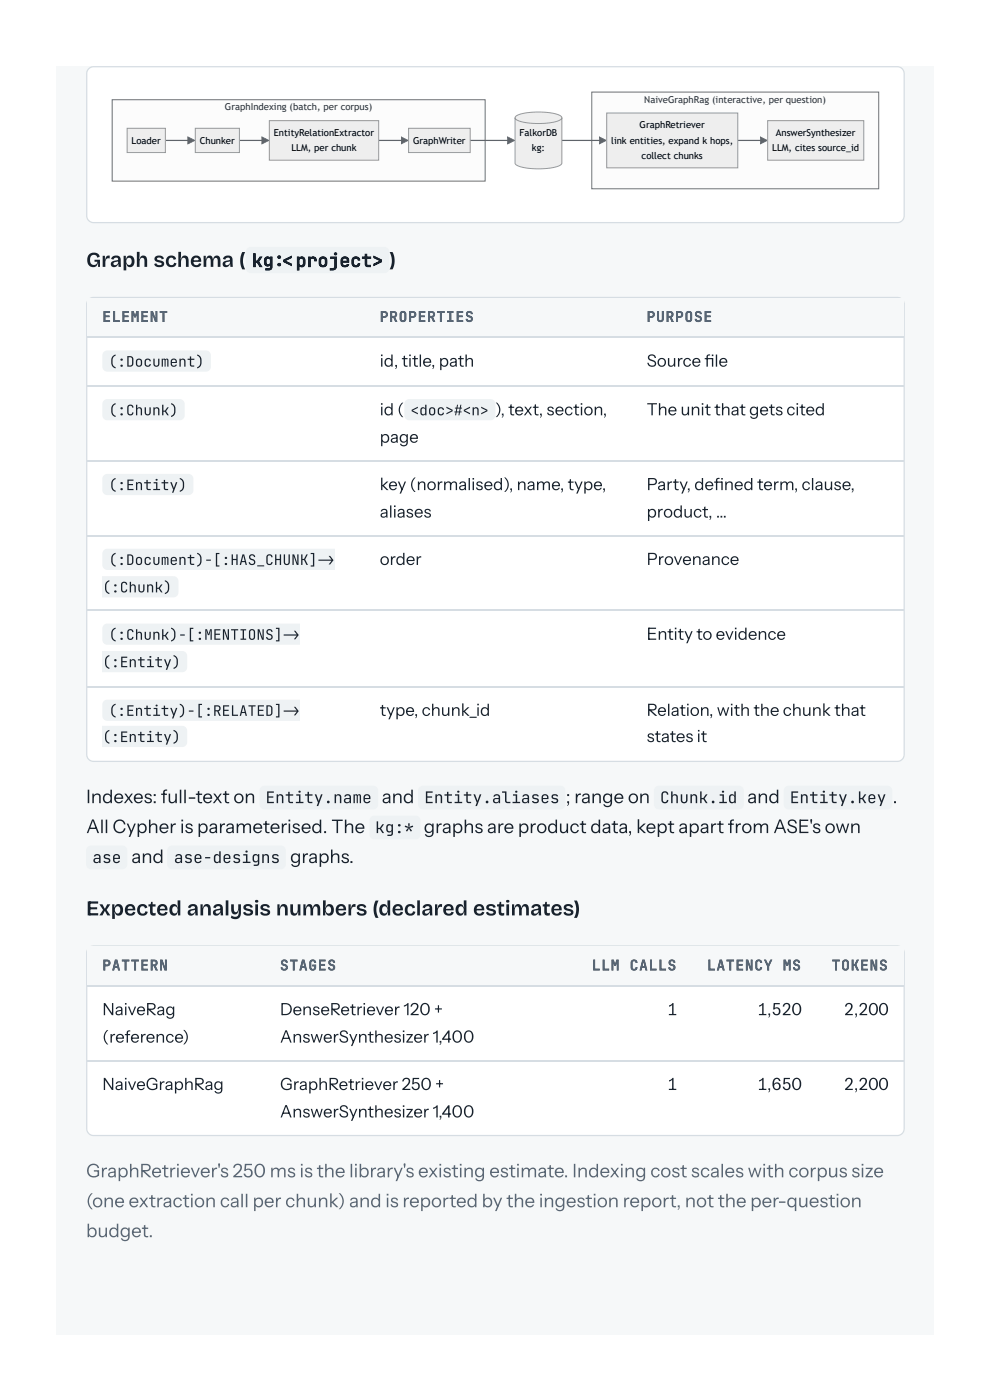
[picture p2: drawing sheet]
<svg xmlns="http://www.w3.org/2000/svg" width="210mm" height="297mm" viewBox="0 0 210 297" stroke-linecap="round" stroke-linejoin="round" font-family="sans-serif">
<path d="M11.9 14h186v269.1h-186z" fill="#f6f8f9"/>
<path d="M18.8 14.6l.5-.3 .5-.1h170.4a1.46 1.46 0 0 1 1.5 1.4v30.2a1.46 1.46 0 0 1-1.5 1.4h-170.4a1.46 1.46 0 0 1-1.4-1.4v-30.2l.1-.5z" fill="#fff"/>
<path d="M18.8 14.6l.5-.3 .5-.1h170.4a1.46 1.46 0 0 1 1.5 1.4v30.2a1.46 1.46 0 0 1-1.5 1.4h-170.4a1.46 1.46 0 0 1-1.4-1.4v-30.2l.1-.5z" fill="none" stroke="#d6dde3" stroke-width=".26"/>
<path d="M125.5 19.5h60.8v20.5h-60.8z" fill="#fcfcfc"/>
<path d="M125.5 19.5h60.8v20.5h-60.8z" fill="none" stroke="#707070" stroke-width=".21"/>
<path d="M23.8 21.2h79.1v17.2h-79.1z" fill="#fcfcfc"/>
<path d="M23.8 21.2h79.1v17.2h-79.1z" fill="none" stroke="#707070" stroke-width=".21"/>
<path d="M35.1 29.8h5.6" fill="none" stroke="#666" stroke-width=".25"/>
<g fill="#666">
<path d="M39.8 29l1.5 .8-1.5 .8z"/>
<path d="M40 29l.1 .1v.1h-.2zM40.1 29.1l.2 .1-.1 .1-.1-.1zM40.3 29.2h.1l-.1 .2-.1-.1zM40.4 29.2l.1 .1v.1h-.2zM40.5 29.3l.2 .1-.1 .1-.1-.1zM40.7 29.4h.1l-.1 .2-.1-.1zM40.8 29.4l.1 .1v.1h-.2zM40.9 29.5l.2 .1-.1 .1-.1-.1zM41.1 29.6h.1l-.1 .2-.1-.1zM41.2 29.6l.1 .1v.1h-.2zM41.2 29.8h.2l-.1 .1zM41.1 29.8h.1l.1 .1-.2 .1zM40.9 29.9l.2-.1v.2l-.1 .1zM40.8 30l.1-.1 .1 .2h-.1zM40.6 30.1l.2-.1 .1 .1-.2 .1zM40.5 30.1h.1l.1 .1-.1 .1zM40.4 30.2l.1-.1 .1 .2h-.2zM40.2 30.3l.2-.1v.1l-.1 .1zM40.1 30.3h.1l.1 .1-.1 .1zM40 30.4l.1-.1 .1 .2h-.2zM39.8 30.5l.2-.1v.1l-.1 .1zM39.8 30.5l.1 .1zM39.8 30.3l.1 .2zM39.8 30.2l.1 .1zM39.8 30l.1 .2zM39.8 29.8l.1 .2zM39.8 29.7l.1 .1zM39.8 29.5l.1 .2zM39.8 29.4l.1 .1zM39.8 29.2l.1 .2zM39.8 29.1l.1 .1zM39.8 29h.2l-.1 .2z"/>
</g>
<path d="M50.8 29.8h5.6" fill="none" stroke="#666" stroke-width=".25"/>
<g fill="#666">
<path d="M55.5 29l1.5 .8-1.5 .8z"/>
<path d="M55.7 29l.1 .1v.1h-.2zM55.8 29.1l.2 .1-.1 .1-.1-.1zM56 29.2h.1l-.1 .2-.1-.1zM56.1 29.2l.1 .1v.1h-.2zM56.2 29.3l.2 .1-.1 .1-.1-.1zM56.4 29.4h.1l-.1 .2-.1-.1zM56.5 29.4l.1 .1v.1h-.2zM56.6 29.5l.2 .1-.1 .1-.1-.1zM56.8 29.6h.1l-.1 .2-.1-.1zM56.9 29.6l.1 .1v.1h-.2zM56.9 29.8h.2l-.1 .1zM56.8 29.8h.1l.1 .1-.2 .1zM56.6 29.9l.2-.1v.2l-.1 .1zM56.5 30l.1-.1 .1 .2h-.1zM56.3 30.1l.2-.1 .1 .1-.2 .1zM56.2 30.1h.1l.1 .1-.1 .1zM56.1 30.2l.1-.1 .1 .2h-.2zM55.9 30.3l.2-.1v.1l-.1 .1zM55.8 30.3h.1l.1 .1-.1 .1zM55.7 30.4l.1-.1 .1 .2h-.2zM55.5 30.5l.2-.1v.1l-.1 .1zM55.5 30.5l.1 .1zM55.5 30.3l.1 .2zM55.5 30.2l.1 .1zM55.5 30l.1 .2zM55.5 29.8l.1 .2zM55.5 29.7l.1 .1zM55.5 29.5l.1 .2zM55.5 29.4l.1 .1zM55.5 29.2l.1 .2zM55.5 29.1l.1 .1zM55.5 29h.2l-.1 .2z"/>
</g>
<path d="M80.3 29.8h5.7" fill="none" stroke="#666" stroke-width=".25"/>
<g fill="#666">
<path d="M85 29l1.6 .8-1.6 .8z"/>
<path d="M85.2 29l.1 .1v.1h-.2zM85.3 29.1l.2 .1-.1 .1-.1-.1zM85.5 29.2h.1v.2l-.2-.1zM85.6 29.2l.2 .1-.1 .1h-.1zM85.8 29.3l.1 .1-.1 .1-.1-.1zM85.9 29.4h.1v.2l-.2-.1zM86 29.4l.2 .1-.1 .1h-.1zM86.2 29.5l.1 .1-.1 .1-.1-.1zM86.3 29.6h.1v.2l-.2-.1zM86.4 29.6l.2 .1-.1 .1h-.1zM86.4 29.8h.2l-.1 .1zM86.3 29.8h.1l.1 .1-.2 .1zM86.1 29.9l.2-.1v.2l-.1 .1zM86 30l.1-.1 .1 .2h-.1zM85.9 30.1l.1-.1 .1 .1-.2 .1zM85.7 30.1h.2v.1l-.1 .1zM85.6 30.2l.1-.1 .1 .2h-.1zM85.5 30.3l.1-.1 .1 .1-.2 .1zM85.3 30.3h.2v.1l-.1 .1zM85.2 30.4l.1-.1 .1 .2h-.1zM85.1 30.5l.1-.1 .1 .1-.2 .1zM85 30.5l.1 .1zM85 30.3l.1 .2zM85 30.2l.1 .1zM85 30l.1 .2zM85 29.8l.1 .2zM85 29.7l.1 .1zM85 29.5l.1 .2zM85 29.4l.1 .1zM85 29.2l.1 .2zM85 29.1l.1 .1zM85 29h.2l-.1 .2z"/>
</g>
<path d="M156.4 29.8h5.7" fill="none" stroke="#666" stroke-width=".25"/>
<g fill="#666">
<path d="M161.2 29l1.5 .8-1.5 .8z"/>
<path d="M161.3 29l.2 .1-.1 .1h-.1zM161.5 29.1l.1 .1-.1 .1-.1-.1zM161.6 29.2h.2l-.1 .2-.2-.1zM161.8 29.2l.1 .1-.1 .1h-.1zM161.9 29.3l.1 .1v.1l-.2-.1zM162 29.4h.2l-.1 .2-.1-.1zM162.2 29.4l.1 .1-.1 .1h-.1zM162.3 29.5l.1 .1v.1l-.2-.1zM162.4 29.6h.2l-.1 .2-.1-.1zM162.6 29.6l.1 .1-.1 .1h-.1zM162.5 29.8h.2l-.1 .1zM162.4 29.8h.1l.1 .1-.1 .1zM162.3 29.9l.1-.1 .1 .2-.2 .1zM162.1 30l.2-.1v.2h-.1zM162 30.1l.1-.1 .1 .1-.1 .1zM161.9 30.1h.1l.1 .1-.2 .1zM161.7 30.2l.2-.1v.2h-.1zM161.6 30.3l.1-.1 .1 .1-.1 .1zM161.5 30.3h.1l.1 .1-.2 .1zM161.3 30.4l.2-.1v.2h-.1zM161.2 30.5l.1-.1 .1 .1-.1 .1zM161.1 30.5l.2 .1zM161.1 30.3l.1 .2zM161.1 30.2l.1 .1zM161.1 30l.1 .2zM161.1 29.8l.1 .2zM161.1 29.7l.1 .1zM161.1 29.5l.1 .2zM161.1 29.4l.1 .1zM161.1 29.2l.1 .2zM161.1 29.1l.1 .1zM161.1 29h.2v.2z"/>
</g>
<path d="M99.7 29.8h8.8" fill="none" stroke="#666" stroke-width=".25"/>
<g fill="#666">
<path d="M107.6 29l1.5 .8-1.5 .8z"/>
<path d="M107.8 29l.1 .1-.1 .1h-.1zM107.9 29.1l.2 .1-.1 .1-.2-.1zM108.1 29.2h.1l-.1 .2-.1-.1zM108.2 29.2l.1 .1v.1h-.2zM108.3 29.3l.2 .1-.1 .1-.1-.1zM108.5 29.4h.1l-.1 .2-.1-.1zM108.6 29.4l.1 .1v.1h-.2zM108.7 29.5l.2 .1-.1 .1-.1-.1zM108.9 29.6h.1l-.1 .2-.1-.1zM109 29.6l.1 .1v.1h-.2zM109 29.8h.2l-.1 .1zM108.9 29.8h.1l.1 .1-.2 .1zM108.7 29.9l.2-.1v.2l-.1 .1zM108.6 30l.1-.1 .1 .2h-.2zM108.4 30.1l.2-.1v.1l-.1 .1zM108.3 30.1h.1l.1 .1-.1 .1zM108.2 30.2l.1-.1 .1 .2h-.2zM108 30.3l.2-.1v.1l-.1 .1zM107.9 30.3h.1l.1 .1-.1 .1zM107.8 30.4l.1-.1 .1 .2h-.2zM107.6 30.5l.2-.1v.1l-.1 .1zM107.6 30.5l.1 .1zM107.6 30.3l.1 .2zM107.6 30.2l.1 .1zM107.6 30l.1 .2zM107.6 29.8l.1 .2zM107.6 29.7l.1 .1zM107.6 29.5l.1 .2zM107.6 29.4l.1 .1zM107.6 29.2l.1 .2zM107.6 29.1l.1 .1zM107.6 29h.2l-.1 .2z"/>
</g>
<path d="M119.1 29.8h8.9" fill="none" stroke="#666" stroke-width=".25"/>
<g fill="#666">
<path d="M127 29l1.6 .8-1.6 .8z"/>
<path d="M127.2 29l.2 .1-.1 .1h-.2zM127.4 29.1l.1 .1-.1 .1-.1-.1zM127.5 29.2h.1v.2l-.2-.1zM127.6 29.2l.2 .1-.1 .1h-.1zM127.8 29.3l.1 .1-.1 .1-.1-.1zM127.9 29.4h.1v.2l-.2-.1zM128 29.4l.2 .1-.1 .1h-.1zM128.2 29.5l.1 .1-.1 .1-.1-.1zM128.3 29.6h.1v.2l-.2-.1zM128.4 29.6l.2 .1-.1 .1h-.1zM128.4 29.8h.2l-.1 .1zM128.3 29.8h.1l.1 .1-.1 .1zM128.1 29.9l.2-.1 .1 .2-.2 .1zM128 30l.1-.1 .1 .2h-.1zM127.9 30.1l.1-.1 .1 .1-.2 .1zM127.7 30.1h.2v.1l-.1 .1zM127.6 30.2l.1-.1 .1 .2h-.1zM127.5 30.3l.1-.1 .1 .1-.2 .1zM127.3 30.3h.2v.1l-.1 .1zM127.2 30.4l.1-.1 .1 .2h-.1zM127.1 30.5l.1-.1 .1 .1-.2 .1zM127 30.5l.1 .1zM127 30.3l.1 .2zM127 30.2l.1 .1zM127 30l.1 .2zM127 29.8l.1 .2zM127 29.7l.1 .1zM127 29.5l.1 .2zM127 29.4l.1 .1zM127 29.2l.1 .2zM127 29.1l.1 .1zM127 29h.2l-.1 .2z"/>
</g>
<path d="M162.8 25.6h20.3v8.4h-20.3z" fill="#eee"/>
<path d="M162.8 25.6h20.3v8.4h-20.3z" fill="none" stroke="#999" stroke-width=".21"/>
<path d="M128.6 24h27.8v11.6h-27.8z" fill="#eee"/>
<path d="M128.6 24h27.8v11.6h-27.8z" fill="none" stroke="#999" stroke-width=".21"/>
<path d="M86.6 27.2h13.1v5.2h-13.1z" fill="#eee"/>
<path d="M86.6 27.2h13.1v5.2h-13.1z" fill="none" stroke="#999" stroke-width=".21"/>
<path d="M57.1 25.6h23.2v8.4h-23.2z" fill="#eee"/>
<path d="M57.1 25.6h23.2v8.4h-23.2z" fill="none" stroke="#999" stroke-width=".21"/>
<path d="M41.4 27.2h9.4v5.2h-9.4z" fill="#eee"/>
<path d="M41.4 27.2h9.4v5.2h-9.4z" fill="none" stroke="#999" stroke-width=".21"/>
<path d="M27 27.2h8.1v5.2h-8.1z" fill="#eee"/>
<path d="M27 27.2h8.1v5.2h-8.1z" fill="none" stroke="#999" stroke-width=".21"/>
<path d="M109.3 24.7a9.9 9.9 0 0 1 5.8-.9 6 6 0 0 1 4 1.1 1.39 1.39 0 0 1-1.4 .9 15 15 0 0 1-8.1-.3l-.4-.5h9.9v9.7a6.3 6.3 0 0 1-4.3 1.1 9.6 9.6 0 0 1-5.5-1z" fill="#eee"/>
<path d="M109.2 25v.1a6.3 6.3 0 0 0 4.3 1.1 9.6 9.6 0 0 0 5.5-1 .85 .85 0 0 0-.9-1 15 15 0 0 0-8.5 .3l-.4 .5v9.7a6.3 6.3 0 0 0 4.3 1.1 9.6 9.6 0 0 0 5.5-1l.1-9.8" fill="none" stroke="#999" stroke-width=".21"/>
<path d="M52.4 52.7l.8-.3h28.3a1.06 1.06 0 0 1 1 1v3.5a1.06 1.06 0 0 1-1 1h-28.3a1.06 1.06 0 0 1-1.1-1v-3.5z" fill="#eef2f4"/>
<path d="M18.8 63.5l.5-.3 .5-.1h170.4a1.46 1.46 0 0 1 1.5 1.5v95.5a1.46 1.46 0 0 1-1.5 1.4h-170.4a1.46 1.46 0 0 1-1.4-1.4v-95.5l.1-.6z" fill="#fff"/>
<path d="M18.8 63.5l.5-.3 .5-.1h170.4a1.46 1.46 0 0 1 1.5 1.5v95.5a1.46 1.46 0 0 1-1.5 1.4h-170.4a1.46 1.46 0 0 1-1.4-1.4v-95.5l.1-.6z" fill="none" stroke="#d6dde3" stroke-width=".26"/>
<g fill="#f6f8f9">
<path d="M18.5 63.2h58.8v8.5h-58.8z"/>
<path d="M77.3 63.2h56.6v8.5h-56.6z"/>
<path d="M133.9 63.2h57.7v8.5h-57.7z"/>
</g>
<path d="M18.5 71.6h173.1M18.5 81.9h173.1M18.5 97.8h173.1M18.5 113.6h173.1M18.5 129.5h173.1M18.5 145.7h173.1" fill="none" stroke="#d6dde3" stroke-width=".26"/>
<g fill="#eef2f4">
<path d="M22 74.7l.8-.4h20.9a1.06 1.06 0 0 1 1 1.1v2.4a1.06 1.06 0 0 1-1 1h-20.9a1.06 1.06 0 0 1-1.1-1v-2.6z"/>
<path d="M22 85l.8-.3h15.3a1.06 1.06 0 0 1 1.1 1v2.4a1.06 1.06 0 0 1-1.1 1.1h-15.3a1.06 1.06 0 0 1-1.1-1.1v-2.6z"/>
<path d="M86 85l.8-.3h17.2a1.06 1.06 0 0 1 1 1v2.4a1.06 1.06 0 0 1-1 1.1h-17.2a1.06 1.06 0 0 1-1.1-1.1v-2.6z"/>
<path d="M22 100.9l.8-.4h17.2a1.06 1.06 0 0 1 1 1.1v2.4a1.06 1.06 0 0 1-1 1h-17.2a1.06 1.06 0 0 1-1.1-1v-2.6z"/>
<path d="M22 116.7l.8-.3h48.2v4.5h-48.2a1.06 1.06 0 0 1-1.1-1v-2.6z"/>
<path d="M21.6 122.2h15.2a1.06 1.06 0 0 1 1 1.1v2.4a1.06 1.06 0 0 1-1 1h-15.2z"/>
<path d="M22 132.6l.8-.3h40.7v4.5h-40.7a1.06 1.06 0 0 1-1.1-1.1v-2.6z"/>
<path d="M21.6 138.1h17a1.06 1.06 0 0 1 1.1 1.1v2.4a1.06 1.06 0 0 1-1.1 1h-17z"/>
<path d="M22 148.7l.8-.3h40.7v4.5h-40.7a1.06 1.06 0 0 1-1.1-1v-2.6z"/>
<path d="M21.6 154h17a1.06 1.06 0 0 1 1.1 1v2.4a1.06 1.06 0 0 1-1.1 1.1h-17z"/>
<path d="M55.3 167l.8-.3h23a1.06 1.06 0 0 1 1.1 1v3a1.06 1.06 0 0 1-1.1 1h-23a1.06 1.06 0 0 1-1.1-1v-3z"/>
<path d="M88.9 167l.8-.3h29.1a1.06 1.06 0 0 1 1.1 1v3a1.06 1.06 0 0 1-1.1 1h-29.1a1.06 1.06 0 0 1-1.1-1v-3z"/>
<path d="M139 167l.7-.3h16.9a1.06 1.06 0 0 1 1.1 1v3a1.06 1.06 0 0 1-1.1 1h-16.9a1.06 1.06 0 0 1-1.1-1v-3z"/>
<path d="M166.5 167l.7-.3h20.9a1.06 1.06 0 0 1 1.1 1v3a1.06 1.06 0 0 1-1.1 1h-20.9a1.06 1.06 0 0 1-1-1v-3z"/>
<path d="M78.6 173.3l.8-.3h8.7a1.06 1.06 0 0 1 1.1 1.1v2.9a1.06 1.06 0 0 1-1.1 1.1h-8.7a1.06 1.06 0 0 1-1.1-1.1v-2.9z"/>
<path d="M18.6 179.7l.7-.3h6.6a1.06 1.06 0 0 1 1.1 1v3a1.06 1.06 0 0 1-1.1 1h-6.6a1.06 1.06 0 0 1-1-1v-3z"/>
<path d="M35.8 179.7l.7-.3h23a1.06 1.06 0 0 1 1.1 1v3a1.06 1.06 0 0 1-1.1 1h-23a1.06 1.06 0 0 1-1-1v-3z"/>
</g>
<path d="M18.8 201.1l.5-.3 .5-.1h170.4a1.46 1.46 0 0 1 1.5 1.4v37.3a1.46 1.46 0 0 1-1.5 1.5h-170.4a1.46 1.46 0 0 1-1.4-1.5v-37.3l.1-.5z" fill="#fff"/>
<path d="M18.8 201.1l.5-.3 .5-.1h170.4a1.46 1.46 0 0 1 1.5 1.4v37.3a1.46 1.46 0 0 1-1.5 1.5h-170.4a1.46 1.46 0 0 1-1.4-1.5v-37.3l.1-.5z" fill="none" stroke="#d6dde3" stroke-width=".26"/>
<g fill="#f6f8f9">
<path d="M18.5 200.8h37.6v8.2h-37.6z"/>
<path d="M56.1 200.8h66.1v8.2h-66.1z"/>
<path d="M122.2 200.8h24.6v8.2h-24.6z"/>
<path d="M146.8 200.8h26.2v8.2h-26.2z"/>
<path d="M173 200.8h18.6v8.2h-18.6z"/>
</g>
<path d="M18.5 209.2h173.1M18.5 225h173.1" fill="none" stroke="#d6dde3" stroke-width=".26"/>
<g font-size="4.5" fill="#18222d">
<text x="18.3" y="56.6">Graph schema (</text>
<text x="82.6" y="56.6">)</text>
<text x="18.3" y="194.2">Expected analysis numbers (declared estimates)</text>
</g>
<g font-size="4" fill="#18222d">
<text x="18.3" y="170.4">Indexes: full-text on</text>
<text x="80.9" y="170.4">and</text>
<text x="119.9" y="170.4">;</text>
<text x="121.8" y="170.4">range on</text>
<text x="158.4" y="170.4">and</text>
<text x="189.2" y="170.4">.</text>
<text x="18.3" y="176.7">All Cypher is parameterised. The</text>
<text x="89.8" y="176.7">graphs are product data, kept apart from ASE's own</text>
<text x="27.8" y="183.1">and</text>
<text x="61.5" y="183.1">graphs.</text>
</g>
<g font-size="4" fill="#586675">
<text x="18.3" y="249.8">GraphRetriever's 250 ms is the library's existing estimate. Indexing cost scales with corpus size</text>
<text x="18.3" y="256.1">(one extraction call per chunk) and is reported by the ingestion report, not the per-question</text>
<text x="18.3" y="262.5">budget.</text>
</g>
<text font-size="3.9" fill="#18222d" x="53.4" y="56.6">kg &lt;project&gt;</text>
<g font-size="3.6" fill="#18222d">
<text x="80.5" y="77.8">id, title, path</text>
<text x="137.1" y="77.8">Source fle</text>
<text x="149.3" y="77.8">i</text>
<text x="80.5" y="88.1">id (</text>
<text x="104.9" y="88.1">), text, section,</text>
<text x="137.1" y="88.1">The unit that gets cited</text>
<text x="80.5" y="93.9">page</text>
<text x="80.5" y="104">key (normalised), name, type,</text>
<text x="137.1" y="104">Party, defned term, clause,</text>
<text x="151.3" y="104">i</text>
<text x="80.5" y="109.8">aliases</text>
<text x="137.1" y="109.8">product, …</text>
<text x="80.5" y="119.9">order</text>
<text x="137.1" y="119.9">Provenance</text>
<text x="137.1" y="135.7">Entity to evidence</text>
<text x="80.5" y="151.9">type, chunk_id</text>
<text x="137.1" y="151.9">Relation, with the chunk that</text>
<text x="137.1" y="157.4">states it</text>
<text x="21.7" y="215.4">NaiveRag</text>
<text x="59.4" y="215.4">DenseRetriever 120 +</text>
<text x="141.4" y="215.4">1</text>
<text x="160.5" y="215.4">1,520</text>
<text x="178.9" y="215.4">2,200</text>
<text x="21.7" y="221.2">(reference)</text>
<text x="59.4" y="221.2">AnswerSynthesizer 1,400</text>
<text x="21.7" y="231.2">NaiveGraphRag</text>
<text x="59.4" y="231.2">GraphRetriever 250 +</text>
<text x="141.4" y="231.2">1</text>
<text x="160.5" y="231.2">1,650</text>
<text x="178.9" y="231.2">2,200</text>
<text x="59.4" y="237.1">AnswerSynthesizer 1,400</text>
</g>
<g font-size="3.4" fill="#18222d">
<text x="56.3" y="170.4">Entity.name</text>
<text x="90" y="170.4">Entity.aliases</text>
<text x="139.9" y="170.4">Chunk.id</text>
<text x="167.4" y="170.4">Entity.key</text>
<text x="79.5" y="176.7">kg:*</text>
<text x="19.6" y="183.1">ase</text>
<text x="36.9" y="183.1">ase-designs</text>
</g>
<g font-size="3.1" fill="#18222d">
<text x="23" y="77.8">(:Document)</text>
<text x="23" y="88.1">(:Chunk)</text>
<text x="87" y="88.1">&lt;doc&gt;#&lt;n&gt;</text>
<text x="23" y="104">(:Entity)</text>
<text x="23" y="119.9">(:Document)-[:HAS_CHUNK] &gt;</text>
<text x="21.7" y="125.7">(:Chunk)</text>
<text x="23" y="135.7">(:Chunk)-[:MENTIONS] &gt;</text>
<text x="21.7" y="141.6">(:Entity)</text>
<text x="23" y="151.9">(:Entity)-[:RELATED] &gt;</text>
<text x="21.7" y="157.4">(:Entity)</text>
</g>
<g font-size="3" fill="#586675">
<text x="21.7" y="68.3">ELEMENT</text>
<text x="80.5" y="68.3">PROPERTIES</text>
<text x="137.1" y="68.3">PURPOSE</text>
<text x="21.7" y="205.8">PATTERN</text>
<text x="59.4" y="205.8">STAGES</text>
<text x="125.5" y="205.8">LLM</text>
<text x="133.5" y="205.8">CALLS</text>
<text x="149.9" y="205.8">LATENCY</text>
<text x="166" y="205.8">MS</text>
<text x="176.3" y="205.8">TOKENS</text>
</g>
<g font-size="2" fill="#333">
<text x="47.7" y="23.4">GraphIndexing (batch, per corpus)</text>
<text x="136.6" y="21.8">NaiveGraphRag (interactive, per question)</text>
</g>
<g font-size="2">
<text x="58.1" y="28.8">EntityRelationExtractor</text>
<text x="110.1" y="28.8">FalkorDB</text>
<text x="135.6" y="27.2">GraphRetriever</text>
<text x="164.5" y="28.8">AnswerSynthesizer</text>
<text x="27.9" y="30.5">Loader</text>
<text x="42.4" y="30.5">Chunker</text>
<text x="61.8" y="32.1">LLM, per chunk</text>
<text x="87.6" y="30.5">GraphWriter</text>
<text x="112.8" y="32.1">kg:</text>
<text x="129.6" y="30.5">link entities, expand k hops,</text>
<text x="136" y="33.7">collect chunks</text>
<text x="163.7" y="32.1">LLM, cites source_id</text>
</g>
</svg>
